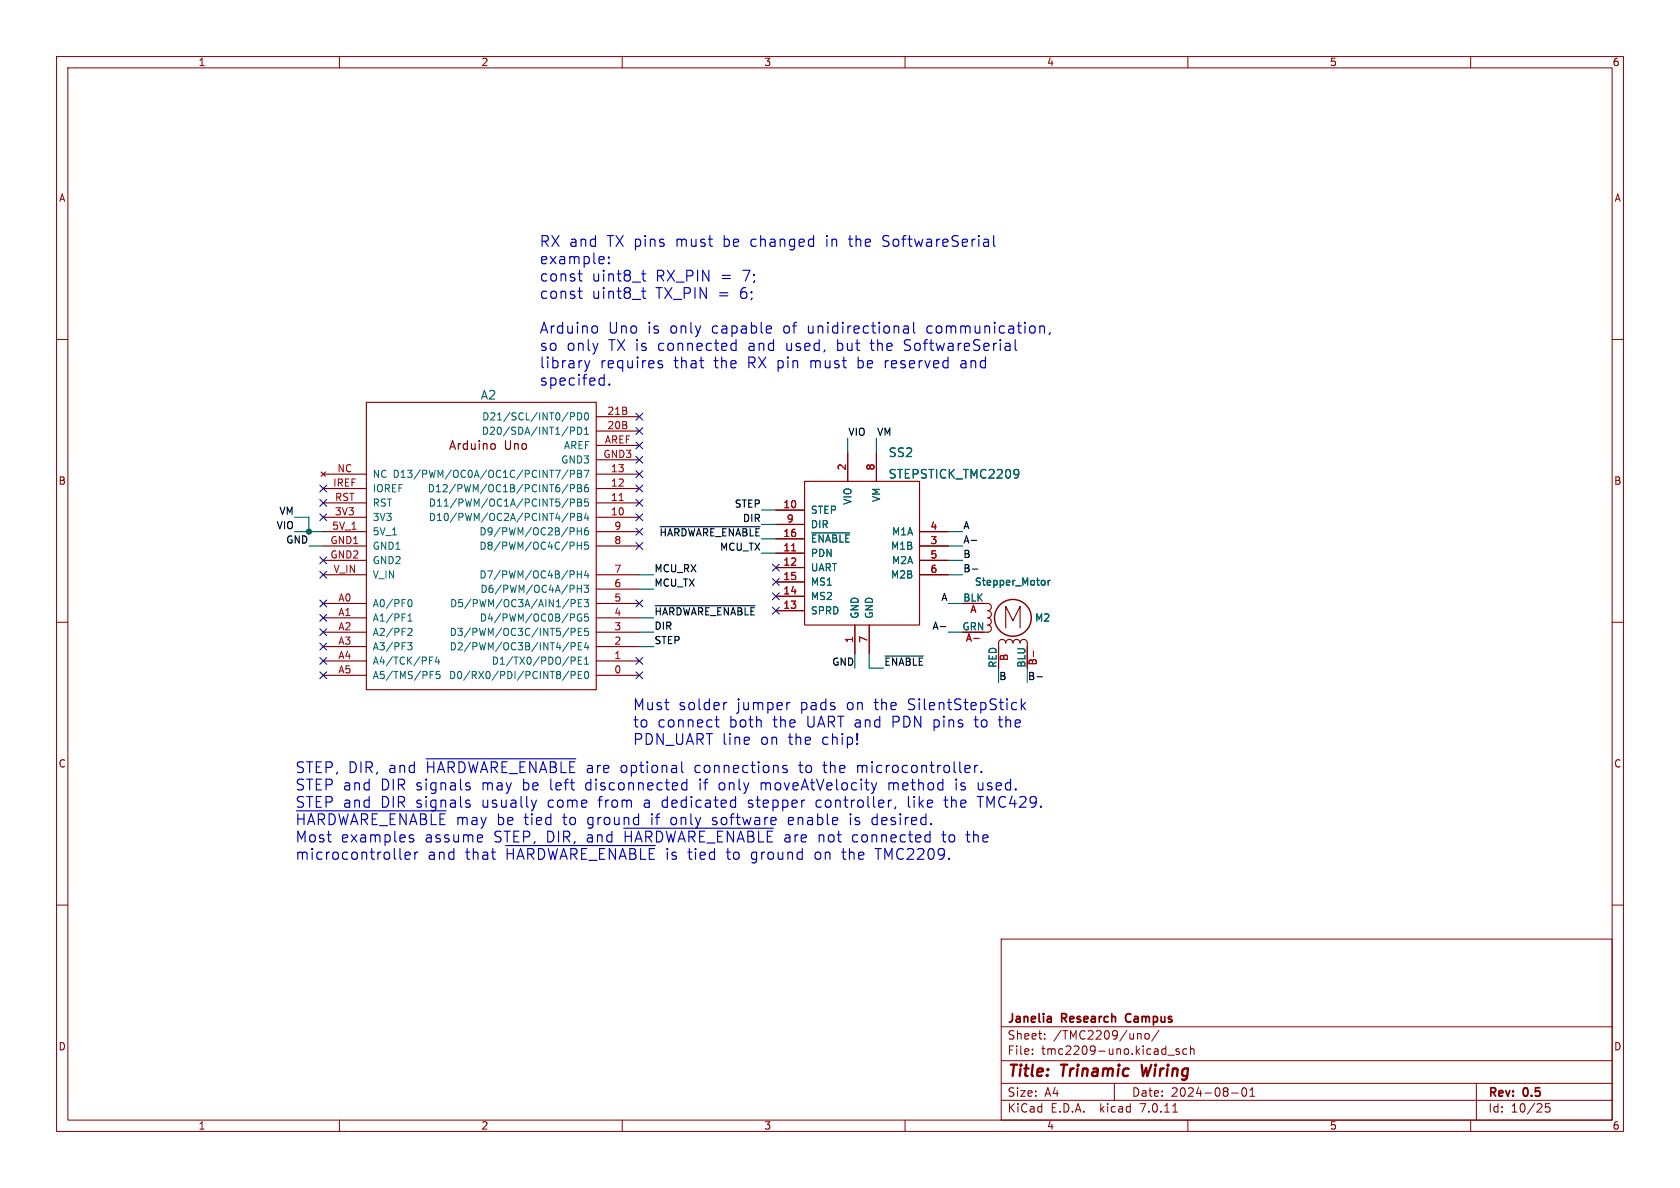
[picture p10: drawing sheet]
<svg xmlns="http://www.w3.org/2000/svg" width="297mm" height="210mm" viewBox="0 0 297 210" stroke-linecap="round" stroke-linejoin="round" font-family="sans-serif">
<g fill="none" stroke="#840000" stroke-width=".18">
<path d="M10 10h277v190h-277zM12 12h273v186h-273zM60 10v2M110 10v2M160 10v2M210 10v2M260 10v2M10 60h2M285 60h2M10 110h2M285 110h2M10 160h2"/>
<path d="M285 160h2M177 166h108v32h-108zM60 198v2M110 198v2M160 198v2M177 194.5h108M177 191.5h108M177 187.5h108M177 181.5h108M182.5 186.3v.1M182.5 185.5v.1M184.7 183.6v.1"/>
<path d="M184.7 182.8v.1M197 191.5v3M201.3 182.7l.4 .1v.1v.8M202.5 182.8l.2-.1 .4 .1 .1 .6-.2 .2-.3 .1-.2-.1zM204.9 182.1l-1.3 2M206.5 186.5h1.1M207.3 196.6h.9M208.5 185.5l-.4-.1-.2 .2 .1 .2 .5 .2v.3h-.6M209.8 185.5l-.4-.1-.3 .3v.4l.1 .2h.6M210 198v2M210.5 185.5l.2-.1 .3 .1 .1 .9M210.5 184.9v1.5"/>
<path d="M217.7 193.2h1.2M219.7 192.4l.2-.1a.81 .81 0 0 1 .6 .6 .81 .81 0 0 1-.3 .8l-.2 .1a.81 .81 0 0 1-.3-1.4zM221 193.8h.8M221 192.7l.4-.4v1.5M260 198v2M261 191.5v6.5M274 195.1h-.8v.7l.2-.1h.5l.1 .3v.5l-.3 .1-.5-.1"/>
</g>
<path d="M201.8 188.2l.3 2 .5-1.4" fill="none" stroke="#840000" stroke-width=".4"/>
<path d="M185.6 179.7l.2 .2v.8M199.1 179.4l-.1 .4 .1 .7M185.8 180.6l-.1 .1M185.8 180l-.1 .1" fill="none" stroke="#840000" stroke-width=".3"/>
<g fill="none" stroke="#840000" stroke-width=".2">
<path d="M64.8 71.1h40.6v50.8h-40.6zM87 78.4l.4 .1 .2 .2-.1 .6-.5 .1M105.4 76.2h7.6M105.4 73.7h7.6M105.4 78.7h7.6M56.8 83.4l.7 .8M57.1 96.5h7.7M57.1 94h7.7M57.1 99.1h7.7M57.1 91.4h7.7M57.1 88.9h7.7M57.1 86.4h7.7"/>
<path d="M57.1 83.8h7.7M57.5 83.4l-.7 .8M105.4 96.5h7.6M105.4 94h7.6M105.4 91.4h7.6M105.4 88.9h7.6M105.4 86.4h7.6M105.4 83.8h7.6M105.4 81.3h7.6M137.2 90.2h5M137.2 97.8h5M137.2 95.3h5"/>
<path d="M137.2 92.7h5M142.2 85.1h20.4v25.4h-20.4zM149.9 80v5.1M154.9 80v5.1M162.6 96.5h5M162.6 94h5M162.6 99.1h5M57.1 111.8h7.7M57.1 106.7h7.7M57.1 101.6h7.7M57.1 119.4h7.7M57.1 116.8h7.7"/>
<path d="M57.1 114.3h7.7M57.1 109.2h7.7M105.4 111.8h7.6M105.4 106.7h7.6M105.4 101.6h7.6M105.4 119.4h7.6M105.4 116.8h7.6M105.4 114.3h7.6M105.4 109.2h7.6M105.4 104.1h7.6M137.2 100.3h5M137.2 108h5"/>
<path d="M137.2 105.4h5M137.2 102.9h5M151.1 110.5v5.1M153.7 110.5v5.1M162.6 101.6h5M170.2 106.7h4.4a.64 .64 0 0 1 .7 .6 .64 .64 0 0 1-.7 .7 .64 .64 0 0 1 .7 .6 .64 .64 0 0 1-.7 .6 .64 .64 0 0 1 .7 .7 .64 .64 0 0 1-.7 .6 .64 .64 0 0 1 .7 .6 .64 .64 0 0 1-.7 .7h-4.4M176.5 118.1v-4.4a.64 .64 0 0 1 .7-.7 .64 .64 0 0 1 .6 .7 .64 .64 0 0 1 .6-.7 .64 .64 0 0 1 .7 .7 .64 .64 0 0 1 .6-.7 .64 .64 0 0 1 .6 .7 .64 .64 0 0 1 .7-.7 .64 .64 0 0 1 .6 .7v4.4M177.8 111v-3.8l1.3 2.5 1.2-2.5v3.8"/>
</g>
<circle cx="179.1" cy="109.2" r="3.3" fill="none" stroke="#840000" stroke-width=".25"/>
<path d="M109.5 88.5h.7M139.9 97.4h.8M172.1 112.9h1M182.7 115.1v1" fill="none" stroke="#a90000" stroke-width=".18"/>
<path d="M179.8 83l.2 .1a1.28 1.28 0 0 1-.1 1.3M180.1 83.6l-.3 .3M184.3 102.6l.3 .1 .2 .1-.1 .5-.4 .1M185.3 102.6v.8M185.7 102.6l-.4 .2" fill="none" stroke="#006464" stroke-width=".2"/>
<g fill="none" stroke="#006464" stroke-width=".18">
<path d="M100.8 73h.5l.3 .2-.1 .4h-.7M100.8 75.5h.5l.3 .3-.1 .3-.7 .1M102.1 73a.64 .64 0 0 1 .7 .6 .64 .64 0 0 1-.7 .6zM102.1 75.5a.64 .64 0 0 1 .7 .6 .64 .64 0 0 1-.7 .7zM103.3 75.9l.4-.4v1.3M103.3 76.8h.8M103.4 73.1l.2-.1a.68 .68 0 0 1 .5 .6 .68 .68 0 0 1-.5 .6l-.2-.1-.1-.3zM100.4 90.7l-1.1 1.6M100.4 88.1l-1.1 1.7M100.4 85.6l-1.1 1.6M100.4 83.1l-1.1 1.6M100.8 83.8l.7-.1 .1-.1-.1-.3-.7-.2v1.3"/>
<path d="M100.8 86.3h.7l.1-.2-.1-.3-.7-.1v1.2M100.8 88.9l.7-.1 .1-.2-.1-.3-.7-.1v1.3M100.8 91.4h.7l.1-.2-.1-.3-.7-.2v1.3M102.1 93.3v1.3M102.1 95.8v1.3M102.1 96.4h.7M102.1 93.9h.7M102.1 90.7h.4l.3 .3-.3 .4 .3 .1v.3l-.2 .2h-.5zM102.1 83.1h.4l.3 .3-.3 .3 .3 .2v.3l-.2 .2h-.5zM102.1 85.7h.4l.3 .2-.3 .4 .3 .1v.3l-.2 .2h-.5zM102.1 88.2h.4l.3 .3-.3 .3 .3 .1v.3l-.2 .3h-.5zM102.1 91.4h.4"/>
<path d="M102.1 88.8h.4M102.1 86.3h.4M102.1 83.7h.4M102.8 93.3v1.3M102.8 95.8v1.3M103.3 83.1h.8l-.5 1.3M103.6 90.7l-.3 .9h.8M103.9 85.7h-.3a.86 .86 0 0 0 0 1.2l.4-.1 .1-.4-.3-.2h-.4l-.1 .2M103.9 93.3l-.3 .1a.86 .86 0 0 0 0 1.2l.4-.2 .1-.4-.3-.2h-.4l-.1 .2M103.9 91.2v.8M104 88.2h-.6l-.1 .6 .2-.1 .4 .1 .2 .1-.1 .5-.2 .1-.5-.1M104 95.8h-.6l-.1 .6 .2-.1 .4 .1 .2 .2-.1 .4-.2 .1-.5-.1"/>
<path d="M143.5 94.2h6.7M72.1 113.6h.7l-.4 .5 .4 .1v.4l-.2 .3h-.4M72.1 109.8h.7M72.1 108.9l.4-.4v1.3M72.2 111.1h.4l.2 .3-.7 .9h.7M72.2 106.1l.2-.1a.68 .68 0 0 1 .5 .6 .68 .68 0 0 1-.5 .7l-.2-.2M75.9 116.1h.6M75.9 116.8h.4M76 118.7h.7M76 119.3h.5M77.3 116.1l-.3 .9h.7M77.6 116.6v.8"/>
<path d="M77.7 118.7h-.6v.6l.2-.1h.4l.1 .2-.1 .4-.1 .2-.5-.2M100.5 118.6l-1 1.7M100.5 113.5l-1 1.7M101 106.7l.6-.1 .1-.2-.1-.3-.6-.1v1.3M101 111.7h.6l.1-.2-.1-.3-.6-.1v1.2M101 114.3l.6-.1 .1-.2-.1-.3-.6-.1v1.3M101 119.4l.6-.1 .1-.2-.1-.3-.6-.1v1.3M101 116.1h.5l.2 .3-.1 .4h-.6M102.1 100.9v1.3M102.1 103.4v1.3M102.1 104.1h.7M102.1 101.5h.7"/>
<path d="M102.2 119.3h.5M102.2 116.8h.5M102.2 114.2h.5M102.2 111.7h.5M102.2 106.6h.5M102.8 108.6a.59 .59 0 0 0-.8 .6 .59 .59 0 0 0 .8 .5v-.4h-.2M102.8 100.9v1.3M102.8 103.4v1.3M102.8 118.7h-.6v1.3h.6M102.8 106h-.6v1.3h.6M102.8 111.1h-.6v1.2h.6M102.8 113.6h-.6v1.3h.6"/>
<path d="M102.8 116.1h-.6v1.3h.6M103.3 103.4h.8l-.5 .5 .4 .2v.5l-.2 .1-.5-.1M103.3 106h.8l-.5 .5 .4 .1v.5l-.2 .2-.5-.2M103.3 117.4h.8M103.3 116.5l.4-.4v1.3M103.4 118.8l.2-.1a.68 .68 0 0 1 .5 .6 .68 .68 0 0 1-.5 .7l-.2-.2-.1-.3zM103.6 113.5l-.3 1h.8M103.6 100.8l-.3 1h.8M103.9 101.3v.9M103.9 114v.9M104 108.5h-.6l-.1 .6 .2-.1 .4 .1 .2 .2-.1 .4-.2 .1-.5-.1M104 111.1h-.6l-.1 .6 .2-.1h.4l.2 .2-.1 .4-.2 .1-.5-.1"/>
</g>
<path d="M116.7 93.1h17.7M171.7 95.5h1M115.8 107.1h17.7M156.5 116h6.7M166.2 110.8h1M171.9 100.6h1M183.3 119.7h1" fill="none" stroke="#0f0f0f" stroke-width=".2"/>
<g fill="none" stroke="#0000c2" stroke-width=".2">
<path d="M102.2 48.4h.7M102.2 51.5h.7M102.5 49.4v.2l.4 .1M102.5 52.5v.2l.4 .1M105 57.6a.52 .52 0 0 1 .6 .4v.5a.52 .52 0 0 1-.6 .4M106.5 45.3l.2 .1 .1 .4-.9 .2M106.7 46.5l-.2 .1M107.6 46.4l.1 .1-.1 .1M107.6 46.4l-.1 .1 .1 .1M107.6 45.4v.2M107.6 46.4v.2M107.6 45.4l.1 .1-.1 .1"/>
<path d="M107.6 45.4l-.1 .1 .1 .1M113.4 48.4h.8M113.4 51.5h.8M113.7 47.8v1.6l.1 .2 .4 .1M113.7 50.8v1.7l.1 .2 .4 .1M146.2 41.6v.2M146.2 42.3v1.2M146.2 41.6l-.1 .1 .1 .1M146.2 41.6l.1 .1-.1 .1M150 42.3h.7M150.3 41.6v1.7l.1 .2h.3M156.1 43.5h.7"/>
<path d="M156.9 41.6l-.6 .1a.45 .45 0 0 0-.2 .5 .45 .45 0 0 0 .3 .4h.4M160 57.6l.5 .1 .1 1.2M160.6 58.8l-.6 .1M160.6 58.1l-.6 .1M161.5 57v1.6l.3 .3M164.2 57.6l-.3 .4v.5l.3 .4M175.7 41.6v1.7l.2 .2M184.1 57.6h.3l.2 .3v1M185.6 58.8l-.1 .4M103.4 63.7l.4 1.3M103.8 65l-.2 .5M104.3 63.7l-.5 1.3"/>
<path d="M106.3 66.8l.5 .1M106.8 66.2v1.9M106.8 68l-.5 .1M107.7 67.9l.1 .1-.1 .1M107.7 67.9l-.1 .1 .1 .1M107.7 67.9v.2M116.4 64.3l.7 .2 .1 .2-.3 .3-.6-.1M116.4 63.8l.2-.1 .5 .1M129.6 60.7l.5 .1M130.1 60v2M130.1 61.9l-.5 .1M148.1 60v2"/>
<path d="M148.1 61.9l.2 .1M148.3 60.7l-.2 .1M151.7 63.1v1.9M151.7 64.9l.2 .1M151.9 63.7l-.2 .1M153.8 60.7h.7M154.1 60v1.7l.1 .2 .3 .1M156.5 63.7v1.3M157.1 63.7l-.4 .1-.2 .3M159.9 61.9l.7 .1M160.7 60l-.6 .1a.45 .45 0 0 0-.2 .5 .45 .45 0 0 0 .3 .4h.4M169.9 63.8l.2-.1 .6 .1"/>
<path d="M170.6 64.3h-.5a.37 .37 0 0 0-.3 .4 .37 .37 0 0 0 .3 .3h.5M179.5 60v1.7l.2 .3M75.3 134.1h26.5M82.9 139l.2 .3-.1 .2-.1 .1M82.9 138.4l.1 .1M103.9 138.4l-.4 .3v.6l.4 .3M120.5 134.7v1.6l.3 .3M120.9 138.4l.5 .1M121.4 137.7v1.9M121.4 139.5l-.5 .1M123.8 137.7v.2M123.8 138.4v1.2"/>
<path d="M123.8 137.7l-.1 .1 .1 .1M123.8 137.7l.1 .1-.1 .1M126.4 127.2h.7M126.7 126.6v1.6l.1 .2 .3 .1M127.1 139.3a.52 .52 0 0 0 .8 .2M127.9 138.5a.52 .52 0 0 0-.8 .2M128.5 124.2l-.5 .2M134.6 138.5a.47 .47 0 0 1 .8 .1M134.6 138.4v1.2M135.4 138.6v1M135.5 138.5l-.1 .1M138.7 135.9l.4 .1 .1 .3-.3 .3h-.3"/>
<path d="M138.7 135.3l.4 .1M139.7 124.2l-.4 .1M141.2 135.3h.7M141.5 134.7l.1 1.8M145.5 135.3h.7M145.7 134.7v1.6l.1 .2 .4 .1M151.6 135.3v1.3M152.4 135.4a.52 .52 0 0 0-.8 .1M157.2 138.5a.47 .47 0 0 1 .8 .1M157.2 138.4v1.2M157.9 126.6v1.9M157.9 127.6h.7"/>
<path d="M158 138.6v1M158.2 138.4l-.2 .2M160.6 125.4l.3 .1M160.7 123.7l-.1 .2 .1 .4M165.1 127.2v2M165.1 128.4l.2 .1M165.3 127.2l-.2 .1M169 137.7v.2M169 138.4v1.2M169 137.7v.1v.1M169 137.7l.1 .1-.1 .1M169.9 139.5l.5 .1"/>
<path d="M170.4 138.4l-.5 .1v.1v.3l.5 .1M172.2 127.2h.7M172.3 135.3v1.3M172.5 126.6v1.6l.1 .2 .3 .1M172.9 135.3l-.4 .1-.2 .3M173.5 136.4l.1 .1-.1 .1M173.5 136.4l-.1 .1 .1 .1M173.5 136.4v.2M176.5 127.2h.7M176.8 126.6v1.6v.2l.4 .1M180.6 123.5v2M180.7 124.7l.6 .8"/>
<path d="M181.3 124.2l-.7 .7M52.4 143.3h26.5M70.7 150v1.6l.3 .3M71.6 151.3l.9-.2-.1-.4-.5-.1-.3 .3 .1 .9 .2 .1 .5-.1M72.4 148.1l.7 .2 .1 .3-.3 .2-.6-.1M72.4 147.7l.2-.1 .5 .1M73.3 150.6v1.3M73.9 150.6l-.4 .1-.2 .3M82.9 142.1l.2 .2-.1 .3-.1 .1M82.9 141.4l.1 .1M89.4 149.5h26.5M105.7 141.4h.7"/>
<path d="M110.3 146.4h26.4M114.2 141.4l-.2 .1M114.2 142a.37 .37 0 0 0-.3 .3 .37 .37 0 0 0 .3 .4M115.2 143.9v.1M117.2 142.6l.6 .1M117.8 141.4l-.6 .1M119 144.5l-.4 .4v.5l.4 .4M126 145.7l.5 .1M126.5 144.5h-.3l-.2 .3v.2l.5 .1M128.4 150.6h.7M132.3 142.6l.2 .1 .5-.1M132.9 152.5h.2"/>
<path d="M133 141.5l-.4-.1-.3 .3 .1 .3 .6 .2M133.2 150.6l-.4 .4v.5l.4 .4M140.2 144.6l-.5-.1-.3 .3 .1 .9 .2 .1 .5-.1M140.3 145l-.9 .1M144.7 150.6a.52 .52 0 0 0-.6 .4v.5a.52 .52 0 0 0 .6 .4M144.8 147.6v1.2M145.2 141.5l-.6-.1-.3 .4v.5l.2 .3 .1 .1 .6-.1M145.4 147.6l-.6 .2M148.8 150.6h.7M149.1 150v1.6l.1 .2 .3 .1M150.4 144.5v1.3M151.2 145.7l.2 .1"/>
<path d="M151.3 144.6l-.1 .2 .1 .2M151.4 147.6l-.5 .1-.2 .2 .1 .8 .3 .1h.3M154.5 144.5l.6 .1M155.1 145.7l-.6 .1M155.1 143.9v1.9M155.3 150v1.9M158.3 142.6l-.1 .3M160.6 140.8v1.6l.3 .3M161.6 140.8v.2M161.6 141.4v1.3M161.6 140.8l-.1 .1 .1 .1M161.6 140.8l.1 .1-.1 .1"/>
<path d="M166.5 147.6h.7M166.8 146.9v1.7l.1 .1 .3 .1M166.9 141.4h.7M167.2 142.6l.4 .1M168.2 140.8v1.9M168.3 141.5l-.1 .1M170.8 147.6h.7M171.3 148.8h.2M172.8 140.8h1.1"/>
</g>
<g fill="none" stroke="#009600" stroke-width=".2">
<path d="M149.9 77.5v2.5M154.9 77.5v2.5M52.1 94h5M52.1 91.4h2.5v2.6M54.6 96.5h2.5M134.6 97.8h2.6M134.6 92.7h2.6M134.6 90.2h2.6M167.6 99.1h2.6M167.6 94h2.6M167.6 96.5h2.6M113 101.6h2.6"/>
<path d="M113 111.8h2.6M113 104.1h2.6M113 114.3h2.6M113 109.2h2.6M151.1 115.6v2.5M153.7 115.6v2.5h2.5M167.6 106.7h2.6M167.6 101.6h2.6M167.6 111.8h2.6M176.5 118.1v2.6M181.6 118.1v2.6"/>
</g>
<g fill="none" stroke="#000084" stroke-width=".18">
<path d="M112.4 73.1l1.2 1.2M112.4 75.6l1.2 1.2M112.4 78.1l1.2 1.2M113.6 73.1l-1.2 1.2M113.6 75.6l-1.2 1.2M113.6 78.1l-1.2 1.2M56.5 98.5l1.3 1.2M56.5 88.3l1.3 1.2M56.5 85.8l1.3 1.2M56.5 90.8l1.3 1.2M57.8 98.5l-1.3 1.2M57.8 88.3l-1.3 1.2"/>
<path d="M57.8 85.8l-1.3 1.2M57.8 90.8l-1.3 1.2M112.4 95.9l1.2 1.2M112.4 93.4l1.2 1.2M112.4 90.8l1.2 1.2M112.4 88.3l1.2 1.2M112.4 80.7l1.2 1.2M112.4 83.2l1.2 1.2M112.4 85.8l1.2 1.2M113.6 95.9l-1.2 1.2M113.6 93.4l-1.2 1.2M113.6 90.8l-1.2 1.2"/>
<path d="M113.6 88.3l-1.2 1.2M113.6 80.7l-1.2 1.2M113.6 83.2l-1.2 1.2M113.6 85.8l-1.2 1.2M136.6 99.7l1.2 1.2M137.8 99.7l-1.2 1.2M56.5 113.7l1.3 1.2M56.5 111.2l1.3 1.2M56.5 101l1.3 1.2M56.5 106.1l1.3 1.2M56.5 108.6l1.3 1.2M56.5 118.8l1.3 1.2"/>
<path d="M56.5 116.2l1.3 1.2M57.8 113.7l-1.3 1.2M57.8 111.2l-1.3 1.2M57.8 101l-1.3 1.2M57.8 106.1l-1.3 1.2M57.8 108.6l-1.3 1.2M57.8 118.8l-1.3 1.2M57.8 116.2l-1.3 1.2M112.4 116.2l1.2 1.2M112.4 106.1l1.2 1.2M112.4 118.8l1.2 1.2M113.6 116.2l-1.2 1.2"/>
<path d="M113.6 106.1l-1.2 1.2M113.6 118.8l-1.2 1.2M136.6 102.3l1.2 1.2M136.6 107.3l1.2 1.3M136.6 104.8l1.2 1.2M137.8 102.3l-1.2 1.2M137.8 107.3l-1.2 1.3M137.8 104.8l-1.2 1.2"/>
</g>
<circle cx="54.6" cy="94" r=".46" fill="#009600" stroke="#009600" stroke-width=".18"/>
<g font-size="2.8" fill="#840000">
<text x="178" y="190.9">Title:</text>
<text x="187.7" y="190.9">Trinamic</text>
<text x="202.6" y="190.9">Wiring</text>
</g>
<g font-size="2.7" fill="#0000c2">
<text x="95.2" y="43.8">RX and</text>
<text x="95.2" y="46.9">example:</text>
<text x="107.5" y="43.8">TX pins</text>
<text x="120" y="43.8">must</text>
<text x="128.5" y="43.8">be</text>
<text x="133.6" y="43.8">changed</text>
<text x="147.1" y="43.8">in</text>
<text x="151.4" y="43.8">the</text>
<text x="157.5" y="43.8">SoftwareSerial</text>
<text x="95.2" y="49.9">const</text>
<text x="95.2" y="53">const</text>
<text x="104.6" y="49.9">uint8_t</text>
<text x="104.6" y="53">uint8_t</text>
<text x="116.1" y="49.9">RX_PIN</text>
<text x="116.1" y="53">TX_PIN</text>
<text x="127.3" y="53">=</text>
<text x="127.7" y="49.9">=</text>
<text x="131.3" y="53">6;</text>
<text x="131.8" y="49.9">7;</text>
<text x="95.2" y="59.1">Arduino</text>
<text x="107.5" y="59.1">Uno</text>
<text x="114.6" y="59.1">is</text>
<text x="118.8" y="59.1">only</text>
<text x="126.3" y="59.1">capable</text>
<text x="139.2" y="59.1">of</text>
<text x="143.6" y="59.1">unidirectional</text>
<text x="164.9" y="59.1">communication,</text>
<text x="95.2" y="62.2">so</text>
<text x="95.2" y="65.3">library</text>
<text x="100.2" y="62.2">only</text>
<text x="106.1" y="65.3">requires</text>
<text x="107.8" y="62.2">TX is</text>
<text x="116.8" y="62.2">connected</text>
<text x="119.3" y="65.3">that</text>
<text x="126.6" y="65.3">the</text>
<text x="132.7" y="65.3">RX pin</text>
<text x="133" y="62.2">and</text>
<text x="139.8" y="62.2">used,</text>
<text x="144.1" y="65.3">must</text>
<text x="149" y="62.2">but</text>
<text x="152.7" y="65.3">be</text>
<text x="155.2" y="62.2">the</text>
<text x="157.7" y="65.3">reserved</text>
<text x="161.4" y="62.2">SoftwareSerial</text>
<text x="171.3" y="65.3">and</text>
<text x="95.2" y="68.3">specifed.</text>
<text x="111.8" y="125.7">Must</text>
<text x="120" y="125.7">solder</text>
<text x="130.4" y="125.7">jumper</text>
<text x="141.8" y="125.7">pads</text>
<text x="150.2" y="125.7">on</text>
<text x="155.3" y="125.7">the</text>
<text x="161.4" y="125.7">SilentStepStick</text>
<text x="111.8" y="128.8">to</text>
<text x="111.8" y="131.8">PDN_UART line</text>
<text x="116.2" y="128.8">connect</text>
<text x="129.1" y="128.8">both</text>
<text x="134.6" y="131.8">on</text>
<text x="137" y="128.8">the</text>
<text x="139.7" y="131.8">the</text>
<text x="143.1" y="128.8">UART and</text>
<text x="145.8" y="131.8">chip!</text>
<text x="158.6" y="128.8">PDN</text>
<text x="166.1" y="128.8">pins</text>
<text x="173.7" y="128.8">to</text>
<text x="178.1" y="128.8">the</text>
<text x="52.1" y="136.8">STEP, DIR,</text>
<text x="68.8" y="136.8">and</text>
<text x="75.7" y="136.8">~{HARDWARE_ENABLE}</text>
<text x="104.2" y="136.8">are</text>
<text x="110.4" y="136.8">optional</text>
<text x="123.7" y="136.8">connections</text>
<text x="142.4" y="136.8">to</text>
<text x="146.9" y="136.8">the</text>
<text x="153" y="136.8">microcontroller.</text>
<text x="52.1" y="139.9">STEP and</text>
<text x="52.1" y="142.9">STEP and</text>
<text x="67.5" y="139.9">DIR signals</text>
<text x="67.5" y="142.9">DIR signals</text>
<text x="85.7" y="139.9">may</text>
<text x="85.7" y="142.9">usually</text>
<text x="93.1" y="139.9">be</text>
<text x="97.5" y="142.9">come</text>
<text x="98.1" y="139.9">left</text>
<text x="104.6" y="139.9">disconnected</text>
<text x="106.7" y="142.9">from</text>
<text x="114.9" y="142.9">a</text>
<text x="118.3" y="142.9">dedicated</text>
<text x="124.9" y="139.9">if</text>
<text x="128.6" y="139.9">only</text>
<text x="133.8" y="142.9">stepper</text>
<text x="136.2" y="139.9">moveAtVelocity</text>
<text x="146" y="142.9">controller,</text>
<text x="159" y="139.9">method</text>
<text x="162.4" y="142.9">like</text>
<text x="169.2" y="142.9">the</text>
<text x="171.1" y="139.9">is</text>
<text x="175.2" y="139.9">used.</text>
<text x="175.3" y="142.9">TMC429.</text>
<text x="52.1" y="146">~{HARDWARE_ENABLE}</text>
<text x="52.1" y="149.1">Most</text>
<text x="60.3" y="149.1">examples</text>
<text x="75.3" y="149.1">assume</text>
<text x="80.6" y="146">may</text>
<text x="87.7" y="149.1">STEP, DIR,</text>
<text x="88" y="146">be</text>
<text x="93" y="146">tied</text>
<text x="100" y="146">to</text>
<text x="104.4" y="149.1">and</text>
<text x="104.5" y="146">ground</text>
<text x="111.3" y="149.1">~{HARDWARE_ENABLE}</text>
<text x="116" y="146">if</text>
<text x="119.6" y="146">only</text>
<text x="127.2" y="146">software</text>
<text x="139.8" y="149.1">are</text>
<text x="140.9" y="146">enable</text>
<text x="146" y="149.1">not</text>
<text x="152" y="146">is</text>
<text x="152.2" y="149.1">connected</text>
<text x="156.1" y="146">desired.</text>
<text x="168.4" y="149.1">to</text>
<text x="172.9" y="149.1">the</text>
<text x="52.1" y="152.2">microcontroller</text>
<text x="75.6" y="152.2">and</text>
<text x="82.4" y="152.2">that</text>
<text x="89.7" y="152.2">~{HARDWARE_ENABLE}</text>
<text x="118.3" y="152.2">is</text>
<text x="122.4" y="152.2">tied</text>
<text x="129.4" y="152.2">to</text>
<text x="133.9" y="152.2">ground</text>
<text x="145.4" y="152.2">on</text>
<text x="150.5" y="152.2">the</text>
<text x="156.6" y="152.2">TMC2209.</text>
</g>
<g font-size="2.1" fill="#006464">
<text x="84.8" y="70.9">A2</text>
<text x="156.9" y="81.1">SS2</text>
<text x="156.9" y="84.9">STEPSTICK_TMC2209</text>
</g>
<g font-size="2.1" fill="#840000">
<text x="79.2" y="79.8">Arduino</text>
<text x="89.2" y="79.8">Uno</text>
<text x="178" y="184">Sheet:</text>
<text x="178" y="181.2">Janelia</text>
<text x="186.2" y="184">/TMC2209/uno/</text>
<text x="187.7" y="181.2">Research</text>
<text x="199.7" y="181.2">Campus</text>
<text x="178" y="186.7">File:</text>
<text x="184.1" y="186.7">tmc2209-uno.kicad_sch</text>
<text x="178" y="196.9">KiCad</text>
<text x="178" y="194.1">Size:</text>
<text x="184.7" y="194.1">A4</text>
<text x="185.7" y="196.9">E.D.A.</text>
<text x="194.6" y="196.9">kicad</text>
<text x="200" y="194.1">Date:</text>
<text x="201.8" y="196.9">7.0.11</text>
<text x="207" y="194.1">2024-08-01</text>
<text x="263" y="194.3">Rev:</text>
<text x="263" y="196.9">Id:</text>
<text x="267.1" y="196.9">10/25</text>
<text x="269.4" y="194.3">0.5</text>
</g>
<g font-size="1.8" fill="#840000">
<text x="35" y="11.9">1</text>
<text x="85" y="11.9">2</text>
<text x="135" y="11.9">3</text>
<text x="185" y="11.9">4</text>
<text x="235" y="11.9">5</text>
<text x="285" y="11.9">6</text>
<text x="10.3" y="35.9">A</text>
<text x="285.3" y="35.9">A</text>
<text x="10.3" y="85.9">B</text>
<text x="285.3" y="85.9">B</text>
<text x="10.3" y="135.9">C</text>
<text x="285.3" y="135.9">C</text>
<text x="10.3" y="185.9">D</text>
<text x="285.3" y="185.9">D</text>
<text x="35" y="199.9">1</text>
<text x="85" y="199.9">2</text>
<text x="135" y="199.9">3</text>
<text x="185" y="199.9">4</text>
<text x="235" y="199.9">5</text>
<text x="285" y="199.9">6</text>
</g>
<g font-size="1.8" fill="#006464">
<text x="85.1" y="77.1">D20/SDA/INT1/PD1</text>
<text x="85.1" y="74.5">D21/SCL/INT0/PD0</text>
<text x="99.1" y="82.1">GND3</text>
<text x="99.6" y="79.6">AREF</text>
<text x="65.8" y="87.2">IOREF</text>
<text x="65.8" y="84.7">NC D13/PWM/OC0A/OC1C/PCINT7/PB7</text>
<text x="65.8" y="89.8">RST</text>
<text x="75.5" y="87.2">D12/PWM/OC1B/PCINT6/PB6</text>
<text x="75.7" y="89.8">D11/PWM/OC1A/PCINT5/PB5</text>
<text x="150.7" y="89.3" transform="rotate(-90 150.7 89.3)">VIO</text>
<text x="155.8" y="88.8" transform="rotate(-90 155.8 88.8)">VM</text>
<text x="65.8" y="92.3">3V3</text>
<text x="65.8" y="94.8">5V_1</text>
<text x="75.7" y="92.3">D10/PWM/OC2A/PCINT4/PB4</text>
<text x="84.7" y="94.8">D9/PWM/OC2B/PH6</text>
<text x="143.3" y="91">STEP</text>
<text x="143.3" y="93.6">DIR</text>
<text x="157.6" y="94.8">M1A</text>
<text x="65.8" y="97.4">GND1</text>
<text x="65.8" y="99.9">GND2</text>
<text x="84.7" y="97.4">D8/PWM/OC4C/PH5</text>
<text x="143.3" y="98.7">PDN</text>
<text x="143.3" y="101.2">UART</text>
<text x="143.3" y="96.1">~{ENABLE}</text>
<text x="157.4" y="97.4">M1B</text>
<text x="157.6" y="99.9">M2A</text>
<text x="65.8" y="107.5">A0/PF0</text>
<text x="65.8" y="102.5">V_IN</text>
<text x="79.5" y="107.5">D5/PWM/OC3A/AIN1/PE3</text>
<text x="84.7" y="102.5">D7/PWM/OC4B/PH4</text>
<text x="84.8" y="105">D6/PWM/OC4A/PH3</text>
<text x="143.3" y="106.3">MS2</text>
<text x="143.3" y="103.7">MS1</text>
<text x="157.4" y="102.5">M2B</text>
<text x="170.2" y="106.4">BLK</text>
<text x="172.2" y="103.8">Stepper_Motor</text>
<text x="65.8" y="110.1">A1/PF1</text>
<text x="65.8" y="112.6">A2/PF2</text>
<text x="79.4" y="112.6">D3/PWM/OC3C/INT5/PE5</text>
<text x="84.7" y="110.1">D4/PWM/OC0B/PG5</text>
<text x="143.3" y="108.8">SPRD</text>
<text x="152" y="109.5" transform="rotate(-90 152 109.5)">GND</text>
<text x="154.5" y="109.5" transform="rotate(-90 154.5 109.5)">GND</text>
<text x="170" y="111.5">GRN</text>
<text x="182.8" y="110.2">M2</text>
<text x="65.8" y="115.2">A3/PF3</text>
<text x="65.8" y="117.7">A4/TCK/PF4</text>
<text x="79.4" y="115.2">D2/PWM/OC3B/INT4/PE4</text>
<text x="86.8" y="117.7">D1/TX0/PDO/PE1</text>
<text x="176.3" y="118.2" transform="rotate(-90 176.3 118.2)">RED</text>
<text x="181.4" y="118.1" transform="rotate(-90 181.4 118.1)">BLU</text>
<text x="65.8" y="120.2">A5/TMS/PF5</text>
<text x="79.3" y="120.2">D0/RX0/PDI/PCINT8/PE0</text>
</g>
<g font-size="1.8" fill="#a90000">
<text x="107.3" y="75.9">20B</text>
<text x="107.3" y="73.4">21B</text>
<text x="59.6" y="83.6">NC</text>
<text x="106.6" y="81">GND3</text>
<text x="106.8" y="78.5">AREF</text>
<text x="107.9" y="83.6">13</text>
<text x="149.6" y="83.3" transform="rotate(-90 149.6 83.3)">2</text>
<text x="154.7" y="83.3" transform="rotate(-90 154.7 83.3)">8</text>
<text x="58.8" y="86.1">IREF</text>
<text x="59.1" y="88.6">RST</text>
<text x="107.9" y="88.6">11</text>
<text x="107.9" y="86.1">12</text>
<text x="138.4" y="89.9">10</text>
<text x="58.6" y="93.7">5V_1</text>
<text x="59.1" y="91.2">3V3</text>
<text x="107.9" y="91.2">10</text>
<text x="108.5" y="93.7">9</text>
<text x="138.4" y="95">16</text>
<text x="139" y="92.5">9</text>
<text x="164.4" y="93.7">4</text>
<text x="58.3" y="96.3">GND1</text>
<text x="58.3" y="98.8">GND2</text>
<text x="58.9" y="101.3">V_IN</text>
<text x="108.5" y="101.3">7</text>
<text x="108.5" y="96.3">8</text>
<text x="138.4" y="97.5">11</text>
<text x="138.4" y="100.1">12</text>
<text x="164.4" y="96.3">3</text>
<text x="164.4" y="98.8">5</text>
<text x="164.4" y="101.3">6</text>
<text x="59.7" y="106.4">A0</text>
<text x="108.5" y="106.4">5</text>
<text x="108.5" y="103.9">6</text>
<text x="138.4" y="107.7">13</text>
<text x="138.4" y="105.2">14</text>
<text x="138.4" y="102.6">15</text>
<text x="59.7" y="109">A1</text>
<text x="59.7" y="111.5">A2</text>
<text x="108.5" y="111.5">3</text>
<text x="108.5" y="109">4</text>
<text x="150.9" y="113.7" transform="rotate(-90 150.9 113.7)">1</text>
<text x="153.4" y="113.7" transform="rotate(-90 153.4 113.7)">7</text>
<text x="170.7" y="113.7">A-</text>
<text x="171.4" y="108.7">A</text>
<text x="59.7" y="114">A3</text>
<text x="59.7" y="116.6">A4</text>
<text x="59.7" y="119.1">A5</text>
<text x="108.5" y="119.1">0</text>
<text x="108.5" y="116.6">1</text>
<text x="108.5" y="114">2</text>
<text x="178.5" y="116.9" transform="rotate(-90 178.5 116.9)">B</text>
<text x="183.6" y="117.7" transform="rotate(-90 183.6 117.7)">B-</text>
</g>
<g font-size="1.8" fill="#0f0f0f">
<text x="149.9" y="77.1">VIO</text>
<text x="154.9" y="77.1">VM</text>
<text x="129.7" y="89.8">STEP</text>
<text x="48.7" y="93.6">VIO</text>
<text x="49.2" y="91.1">VM</text>
<text x="131.1" y="92.4">DIR</text>
<text x="170.2" y="93.6">A</text>
<text x="50.4" y="96.2">GND</text>
<text x="115.6" y="101.3">MCU_RX</text>
<text x="127.1" y="97.4">MCU_TX</text>
<text x="170.2" y="96.2">A-</text>
<text x="170.2" y="98.7">B</text>
<text x="170.2" y="101.3">B-</text>
<text x="115.6" y="103.8">MCU_TX</text>
<text x="166.2" y="106.3">A</text>
<text x="115.6" y="108.9">~{HARDWARE_ENABLE}</text>
<text x="115.6" y="111.4">DIR</text>
<text x="115.6" y="114">STEP</text>
<text x="164.6" y="111.4">A-</text>
<text x="146.9" y="117.8">GND</text>
<text x="156.2" y="117.8">~{ENABLE}</text>
<text x="176.5" y="120.3">B</text>
<text x="181.6" y="120.3">B-</text>
</g>
<text font-size="1.8" fill="#009600" x="116.4" y="94.9">~{HARDWARE_ENABLE}</text>
</svg>
